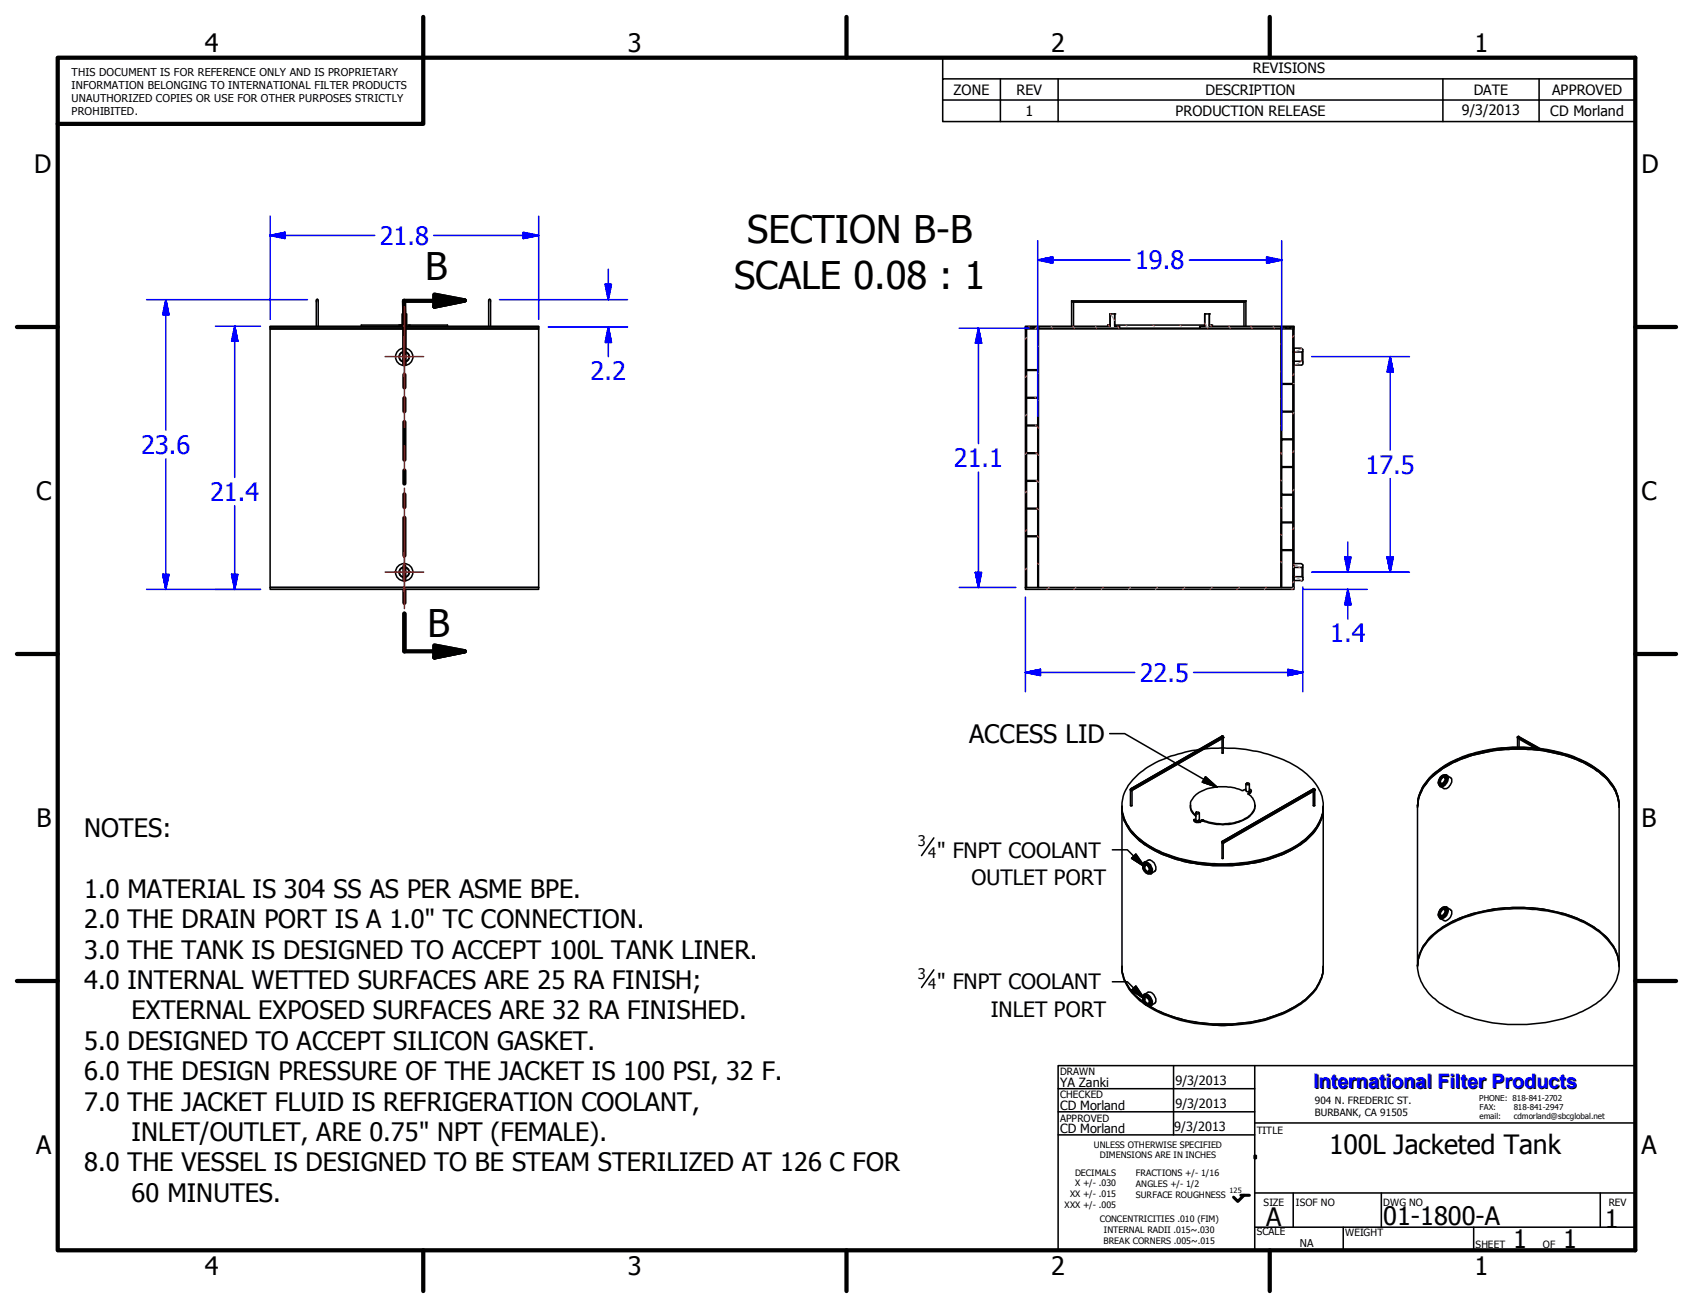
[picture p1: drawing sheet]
<svg xmlns="http://www.w3.org/2000/svg" width="279mm" height="216mm" viewBox="0 0 279 216" stroke-linecap="round" stroke-linejoin="round" font-family="sans-serif">
<!-- layer: 2012 Visible (ANSI) -->
<g fill="none" stroke="#000" stroke-width=".25">
<path d="M44.6 54.3h44.3v42.7h-44.3zM44.6 54v-.2h44.3v.2M44.6 54v.3h44.3v-.3M44.6 54h44.3M52.2 49.6l.2-.2 .1 .2M52.2 49.6v4.2M52.3 49.5h.1M52.5 49.6v4.2M66 53.7h.1M66.2 53.7h.1M66.2 53.7h-6.6v.1M66.4 53.7v-1.9h.7v1.9"/>
<path d="M67.5 53.7h-1.3v.1M67.5 53.7h6.4v.1M67.5 53.7v.1M80.6 49.6l.2-.2 .2 .2M80.6 49.6v4.2M80.8 49.5h.1M81 49.6v4.2M169.2 54.3h.2v42.7h-.2zM169.2 54h.7v.2h.7v-.2h.7v.3h-2.1zM171.3 54.3h.1v42.7h-.1v-8.4h-1.9v-.1h1.9v-4.5h-1.9v-.1h1.9v-4.5h-1.9v-.1h1.9v-4.4h-1.9v-.2h1.9v-4.4h-1.9v-.1h1.9v-4.5h-1.9v-.1h1.9zM171.4 54.3h40M176.8 49.7h28.8v4.1"/>
<path d="M176.8 49.7v4.1M176.8 49.7h.1M177.2 53.8v-4h-.2h28.5h-.2v4M182.8 53.7v.1v-.1h.4M182.8 53.7h.1M183.2 51.8v2h-14v.2h2.2v.2h26.6M183.2 51.8h.1M183.2 51.8h.8M184 51.8v2h.8v.4M184 51.8h.1M184 53.7h14.8v.1M198.8 51.8h.1"/>
<path d="M198.8 53.7h.1M198.8 51.8h.8M198.8 51.8v2M199.6 51.8v2h14v.2h-2.2v.2h-13.4v-.4h.8M199.6 51.8h.1M199.6 53.7h.4v.1v-.1M200 53.7h.1M205.7 49.7h.1M211.4 54.3h.1v9h1.9v.1h-1.9v4.5h1.9v.1h-1.9v4.5h1.9v.1h-1.9v4.4h1.9v.2h-1.9v4.4h1.9v.1h-1.9v4.5h1.9v.1h-1.9v10.7h-.1zM211.5 54h.7v.2h.7v-.2h.7v.3h-2.1zM213.4 59.6h.2v34.1h-.2zM213.4 54.3h.2v3.8h-.2z"/>
<path d="M213.4 58.1v1.5M213.6 58.1v1.5M214.8 57.5h-1.2v.6h1.3M214.8 57.5l.2 .3M214.9 58.1v1.5M215 57.7v.3l-.1 .1M215 59.8l-.1-.2h-1.3v.7h1.2M215 58v2M171.3 61h-1.9v.2h1.9M215 60l-.2 .3M44.6 97h44.3v.3h-44.3zM169.2 97h44.4v.3h-44.4z"/>
<path d="M211.5 90.7h1.9v.2h-1.9M213.4 95.2h.2v1.8h-.2zM213.4 93.7v1.5M213.6 93.7v1.5M214.8 93h-1.2v.7h1.3M214.8 93.1l.2 .2M214.9 93.7v1.5M215 93.3v.3l-.1 .1M215 95.3l-.1-.1h-1.3v.6h1.2M215 93.6v2M215.1 95.6l-.3 .3M185.2 133v26.7a7.3 7.3 0 0 0 3.3 5.7 21.7 21.7 0 0 0 12.4 3.8 23.2 23.2 0 0 0 13.8-3.5l.4-.3a7.7 7.7 0 0 0 3.3-5.3v-27.1"/>
<path d="M185.2 133.3a7.3 7.3 0 0 0 3.3 5.8 21.8 21.8 0 0 0 13 3.8 23.6 23.6 0 0 0 13.2-3.5 8 8 0 0 0 3.7-5.7v-.4M185.2 133.2a7.3 7.3 0 0 0 3.3 5.7 21.8 21.8 0 0 0 13 3.8 23.6 23.6 0 0 0 13.2-3.5 8 8 0 0 0 3.7-5.7v-.3M186.6 130.4v2.6h.2v-2.5M197 135.4a.73 .73 0 0 0 1.1 .3M197.4 134.2v1.2M197.4 134a.29 .29 0 0 1 .5 .2 .24 .24 0 0 1-.4 .2 .24 .24 0 0 1-.1-.4zM197.9 135.3a.33 .33 0 0 1-.5 .1l-.2-.1h-.2M197.9 134.2v1.2M198.3 135.5h.3M201.7 139.1v2.6h.2v-2.5M201.7 123.4l-3 .2M201.9 121.7v2.6h-.2v-2.4"/>
<path d="M201.9 123.4a24.5 24.5 0 0 1 12.2 3.2 8.9 8.9 0 0 1 4.1 5.2 6.5 6.5 0 0 1-2.3 6.2 18.6 18.6 0 0 1-10.4 4.4 25.2 25.2 0 0 1-16-2.9 10 10 0 0 1-4-4.5 6.2 6.2 0 0 1 2.1-6.9 18.7 18.7 0 0 1 9.8-4.3l.5-.1M205.2 130.4l-.2 .1M205.6 129.3a.32 .32 0 0 1 .3-.1 .32 .32 0 0 1 .3 .3h-.5zM205.6 129.4v1.1a.31 .31 0 0 0 .3 .2 .31 .31 0 0 0 .3-.2v-1.1M206 131.1h.1M217 130.4l-.1 2.6h-.2v-2.4M233.9 133.2a7.4 7.4 0 0 1 3.4-5.8 21.1 21.1 0 0 1 11.7-3.7 25.1 25.1 0 0 1 13.2 2.7 9.5 9.5 0 0 1 4.6 4.7l.2 .7 .2 1.4M233.9 133a7.4 7.4 0 0 1 3.4-5.7 21.4 21.4 0 0 1 11.1-3.8 24.1 24.1 0 0 1 14.7 3.2 9 9 0 0 1 3.9 4.9l.2 1.4M237.8 128.5a.4 .4 0 0 1 .6-.3 .4 .4 0 0 1 0 .7 .45 .45 0 0 1-.3 .4 .45 .45 0 0 1-.5-.1v-.4zM238.5 128.5a.29 .29 0 0 0-.3-.2 .29 .29 0 0 0-.3 .2v.1a.47 .47 0 0 0 0 .7h.2M238.7 128l.6 .3a1 1 0 0 1-.2 1.6 .76 .76 0 0 1-.8 .3l-.6-.4M250.4 121.7v1.6"/>
<path d="M250.7 121.8v1.5M185.2 159.5a7.3 7.3 0 0 0 3.3 5.7l.3 .3M188.8 142.4l.7-.4a1.11 1.11 0 0 1 1.2 .9v.8l-.8 .5M188.8 142.8a.74 .74 0 0 1 .8 .4 .74 .74 0 0 1-.1 .8h-.1l-.4-.3a.74 .74 0 0 1-.2-.9zM189.3 142.8a.3 .3 0 0 0-.4 .1 .3 .3 0 0 0 0 .4l.1 .1a.37 .37 0 0 0 .3 .4 .37 .37 0 0 0 .4-.2M218.4 159.5a7.3 7.3 0 0 1-3.3 5.7 22.4 22.4 0 0 1-13.7 3.8 22.7 22.7 0 0 1-11.7-2.9M233.9 159.4a7.4 7.4 0 0 1 3.4-5.8 21.1 21.1 0 0 1 11.7-3.7 25.1 25.1 0 0 1 13.2 2.6 9.5 9.5 0 0 1 4.6 4.7l.2 .7 .2 1.5M233.9 159.6v-26.7a7.6 7.6 0 0 1 3.8-6 21 21 0 0 1 11.3-3.5 24.9 24.9 0 0 1 13.6 2.9 9.6 9.6 0 0 1 4.4 5.1l.2 1.1v27.1M235.7 155.3a16.6 16.6 0 0 1 8.6-4.6 26.2 26.2 0 0 1 17.6 1.8 10.4 10.4 0 0 1 5.1 5.4 6.6 6.6 0 0 1-2.1 6.6 17.7 17.7 0 0 1-9.2 4.2 27 27 0 0 1-15.5-1.6 11.9 11.9 0 0 1-5.3-4.4 6.1 6.1 0 0 1 .8-7.4zM237.9 150.2a.35 .35 0 0 1 .3-.2 .35 .35 0 0 1 .3 .2v.3l-.2 .3a.36 .36 0 0 1-.3 .4 .36 .36 0 0 1-.4-.3v-.3zM238.5 150.4a.32 .32 0 0 0-.3-.3 .32 .32 0 0 0-.3 .3 .37 .37 0 0 0-.2 .5 .37 .37 0 0 0 .4 .2M238.7 149.7l.6 .4a1.05 1.05 0 0 1-.3 1.7l-.5 .2-.8-.4"/>
<path d="M188.8 164.1l.7-.3a1.31 1.31 0 0 1 1.1 1.7l-.7 .5M188.9 164.6a.76 .76 0 0 1 .6 1.1 .8 .8 0 0 1-.6-1.1zM189.3 164.7l-.1-.1a.55 .55 0 0 0-.3 .6 .55 .55 0 0 0 .5 .4h.2l.1-.2"/>
<circle cx="66.7" cy="58.9" r="1.43"/>
<circle cx="66.7" cy="58.9" r=".86"/>
<circle cx="66.7" cy="58.9" r=".79"/>
<circle cx="66.7" cy="94.5" r="1.43"/>
<circle cx="66.7" cy="94.5" r=".86"/>
<circle cx="66.7" cy="94.5" r=".79"/>
</g>
<!-- layer: Visible Narrow (ANSI) -->
<g fill="none" stroke="#000" stroke-width=".38">
<path d="M186.6 130.2l.2 .2h-.2M198.1 135.6v.1M198.3 135.4v.1M198.6 135.4v.1M201.7 121.5h.1M201.7 138.9l.2 .2h-.2M201.7 121.5l.2 .2M201.7 121.5l-15 8.7 15.1-8.6M201.9 121.8l-15.1 8.7M206.1 130.9v.2M206.3 130.7v.2M216.8 130.2h.1"/>
<path d="M216.9 130.2v.2h.1M216.9 130.2l-15.2 8.7M216.9 130.2l-15.1 8.7M216.9 130.5l-15 8.6v.1M237.7 128.3a.46 .46 0 0 1 .6-.3 .46 .46 0 0 1 .3 .5 .88 .88 0 0 1-1 1 1.2 1.2 0 0 1 .1-1.2zM238.7 128a1.22 1.22 0 0 1-.6 1.8h-.4M250.6 121.6l-.2 .1M250.6 121.8v-.1l3.3 1.8M188.8 142.6a.98 .98 0 0 1 1 1.4 .43 .43 0 0 1-.4 .2 .43 .43 0 0 1-.4-.3 .98 .98 0 0 1-.2-1.3zM188.8 142.4a1.23 1.23 0 0 1 1.3 1.2v.5l-.2 .1M237.7 150.1h.2a.43 .43 0 0 1 .6-.3 .43 .43 0 0 1 .1 .6l-.2 .5a.65 .65 0 0 1-.8 .4 1.2 1.2 0 0 1 .1-1.2zM238.7 149.7a1.22 1.22 0 0 1-.6 1.9h-.4"/>
<path d="M188.7 164.5a.93 .93 0 0 1 1.1 1.2 .43 .43 0 0 1-.4 .3 .43 .43 0 0 1-.4-.4 1.06 1.06 0 0 1-.3-1.1zM188.8 164.1a1.26 1.26 0 0 1 1.1 1.9"/>
</g>
<g fill="none" stroke="#000" stroke-width=".25">
<path d="M196.5 132.9a1.88 1.88 0 0 0 .9 1.8M198.3 135.5l-.2 .2M201.9 121.7l-.2-.2-15.1 8.9M201.9 121.8l-15.1 8.7M205 130.5a7.7 7.7 0 0 0-7.8 .8 2.07 2.07 0 0 0 .2 3.3M205.6 130.2l-.4 .2M206.1 131.1a2.15 2.15 0 0 1 0 3.6 7.8 7.8 0 0 1-6.6 1l-1.1-.4-.1 .1a.88 .88 0 0 1-1.1 .1l-.2-.2v.1M206.2 130.2l.1 .1a.22 .22 0 0 1 .2 .2 .22 .22 0 0 1-.2 .2l-.3 .2 .1 .2M206.5 130.5v.2l-.4 .4M207.1 132.9a3.1 3.1 0 0 1-2.4 2.7 8.2 8.2 0 0 1-6.1-.1M216.9 130.5l-15 8.7M217 130.4l-.2-.2-15.1 8.7v.2"/>
<path d="M238.7 128a1.17 1.17 0 0 0-1.2 1.6l.2 .2M250.4 121.7l.2-.1 3.4 1.9M250.7 121.8l3 1.7M250.7 122l2.5 1.4M188.8 142.4a1.1 1.1 0 0 0 .4 1.7l.4 .2 .3-.1M238.7 149.7a1.18 1.18 0 0 0-1.3 1.2v.4l.3 .3M188.8 164.1a1.17 1.17 0 0 0 .4 1.8l.3 .2 .4-.1"/>
</g>
<!-- layer: Section Line (ANSI) -->
<path d="M71.7 48.6l5 1-5 1zM76.7 49.6l-10 .1v10.4M66.7 61.8v2.1M66.7 65.7v2.2M66.7 69.7v6.2M66.7 77.7v2.1M66.7 81.6v2.1M66.7 85.5v6.2M66.7 93.5v2.1M66.7 97.4v2.1M66.7 101.3v6.2h10M71.7 106.6l5 .9-5 1z" fill="none" stroke="#000" stroke-width=".7"/>
<path d="M71.7 50.6l5-1zM71.7 48.6l5 1-5 1zM71.7 108.5l5-1zM71.7 106.6l5 .9-5 1z" fill="#000" stroke="#000" stroke-width=".7"/>
<!-- layer: Border (ANSI) -->
<g fill="none" stroke="#000" stroke-width=".7">
<path d="M9.5 9.5h260.4v196.9h-260.4zM69.8 2.8v17.6h-60.3M139.7 2.8v6.7M209.5 2.8v6.7M2.8 54h6.7M269.9 54h6.7M2.8 107.9h6.7M269.9 107.9h6.7M2.8 161.9h6.7M269.9 161.9h6.7M69.8 206.4v6.7M139.7 206.4v6.7"/>
<path d="M209.5 206.4v6.7"/>
</g>
<!-- layer: Title (ANSI) -->
<path d="M204.8 197.3h1.4M205.3 197.3l-1 1-.7-.7" fill="none" stroke="#000" stroke-width=".51"/>
<g fill="#000">
<circle cx="207.1" cy="190.8" r=".25"/>
<circle cx="207.1" cy="191.1" r=".25"/>
</g>
<g fill="none" stroke="#000" stroke-width=".25">
<path d="M174.6 175.9h95.3v30.5h-95.3zM174.6 179.7h32.5M193.7 175.9v11.4M207.1 175.9v30.5M174.6 183.5h32.5M174.6 187.3h32.5M207.1 185.4h62.8M207.1 196.9h62.8M213.4 196.9v5.7M228 196.9v5.7M264.1 196.9v5.7M207.1 202.6h62.8"/>
<path d="M221.7 202.6v3.8M243.2 202.6v3.8"/>
</g>
<!-- layer: Hatch (ANSI) Orange -->
<g fill="none" stroke="#ff8040" stroke-width=".19">
<path d="M169.4 55.7l-.2 .2M169.8 53.8l.1 .2M171.1 54l-.3 .3M171.3 57l.1 .2M173.5 53.8l.2 .4M177.1 53.8l.2 .4M180.8 53.8l.2 .4M182.9 53.7l.2 .1M183.3 51.8l.7 1.1M184.5 53.8l.2 .4M185.8 53.7l.2 .1M190.2 53.7l.3 .1"/>
<path d="M194.8 53.7l.1 .1M198.8 53.3l.5 .9M199.7 53.7l.2 .1M202.8 53.8l.2 .4M206.4 53.8l.2 .4M210.1 53.8l.2 .4M211.4 56.8l.1 .2M211.6 54h-.1M213.6 55.4l-.2 .2M214.8 57.5l-1.1 .6M214.8 59.6l-1.1 .7M169.4 62l-.2 .3"/>
<path d="M169.4 68.4l-.2 .2M169.4 74.7l-.2 .3M170.8 65.6l.1 .1M170.9 70.2l.1 .1M170.9 74.7l.2 .2M171 79.3l.2 .1M171.3 79.5l.1 .1M171.3 75l.1 .2M171.3 70.5l.1 .2M171.3 66l.1 .2M171.3 61.5l.1 .2M211.4 79.2l.1 .2"/>
<path d="M211.4 74.7l.1 .2M211.4 70.2l.1 .2M211.4 65.8l.1 .1M211.4 61.3l.1 .2M213.4 63.3h.1M213.6 61.7l-.2 .3M213.6 68.1l-.2 .2M213.6 74.4l-.2 .3M169.4 81.1l-.2 .2M169.4 87.4l-.2 .3M169.4 93.8l-.2 .2M171.1 83.9l.3 .2"/>
<path d="M171.2 88.5l.2 .1M171.3 93l.1 .2M173.1 97l-.3 .3M177.5 97l-.3 .3M182.1 97l-.4 .3M186.6 97l-.4 .3M191 97l-.3 .3M195.5 97l-.3 .3M200 97l-.3 .3M204.5 97l-.3 .3M209 97l-.3 .3M211.4 92.7l.1 .2"/>
<path d="M211.4 88.2l.1 .2M211.4 83.8l.1 .1M213.5 97l-.3 .3M213.6 80.8l-.2 .2M213.6 87.1l-.2 .3M213.6 93.5l-.2 .2M213.6 95.9l-.2 .3M213.6 93.2l.9 .5M213.7 95.2l1.1 .6"/>
</g>
<!-- layer: Symbol (ANSI) -->
<g fill="none" stroke="#000" stroke-width=".25">
<path d="M155.6 13v-3.5h114.3v3.5M155.6 16.5h114.3M165.1 13v7.1M174.6 13v7.1M238.1 13v7.1M254 13v7.1M269.9 13h-114.3v3.5M269.9 13v7.1h-114.3v-3.6M154.1 138.3l-2 2.9M183.1 121.1h2.5l15.3 8.8M198.9 128.2l2 1.7-2.5-.8zM183.6 140.3h2.5l2.8 2.8"/>
<path d="M187.5 141l1.4 2.1-2.1-1.4zM154.1 160.1l-2 2.9M183.6 162.1h2.5l2.8 2.8M187.5 162.8l1.4 2.1-2.1-1.5z"/>
</g>
<!-- layer: Red Center Mark -->
<path d="M63.6 58.9h6.3M66.7 55.7v6.3M66.7 50.7v19.8M66.7 73.6v3.9M63.6 94.4h6.3M66.7 91.2v6.4M66.7 80.6v19.9" fill="none" stroke="#f00" stroke-width=".25"/>
<!-- layer: Dimension (ANSI) Blue -->
<g fill="none" stroke="#00f" stroke-width=".25">
<path d="M44.6 38.9l2.5-.5v1zM44.6 38.9h17.2M44.6 35.7v17M71.6 38.9h17.3M86.4 38.4l2.5 .5-2.5 .5zM88.9 35.7v17M171.3 39.8v28.9M211.5 39.8v31.2M24.2 49.5h26.5M27.4 49.5l.5 2.4h-1zM27.4 49.5v21.5M35.6 53.8h7.4"/>
<path d="M38.7 53.8l.5 2.5h-1zM38.7 53.8v25M82.4 49.5h21.2M90.5 54h13.1M99.9 46.9h1l-.5 2.6zM100.4 54l.5 2.5h-1zM100.4 44.4v5.1M100.4 54v4.9M158.3 54.2h11.5M161.5 54.2l.5 2.4h-1zM161.5 54.2v19M171.3 42.9l2.4-.5v1z"/>
<path d="M171.3 42.9h15.2M196.3 42.9h15.2M209 42.4l2.5 .5-2.5 .5zM216.5 58.9h16.1M229.4 58.9l.5 2.5h-1zM229.4 58.9v15.4M27.4 75.8v21.5M161.5 77.9v19.1M229.4 79v15.4M24.2 97.3h18.8M26.9 94.8h1l-.5 2.5zM38.2 94.8h1l-.5 2.5z"/>
<path d="M38.7 83.5v13.8M158.3 97h9.3M161 94.5h1l-.5 2.5zM169.2 98.6v15.6M215 96.9v17.3M215.1 97.3h10.5M216.5 94.4h16.1M221.9 91.9h1l-.5 2.5zM222.4 97.3l.5 2.5h-1zM222.4 89.5v4.9M222.4 97.3v4.9M228.9 91.9h1l-.5 2.5z"/>
<path d="M169.2 111l2.5-.5v1zM169.2 111h18.1M197 111h18M212.5 110.5l2.5 .5-2.5 .5z"/>
</g>
<g fill="#00f" stroke="#00f" stroke-width=".25">
<path d="M38.7 53.8l.5 2.5z"/>
<path d="M38.7 53.8l.5 2.5h-1z"/>
<path d="M38.2 94.8l.5 2.5z"/>
<path d="M38.2 94.8h1l-.5 2.5z"/>
<path d="M86.4 39.4l2.5-.5z"/>
<path d="M86.4 38.4l2.5 .5-2.5 .5z"/>
<path d="M44.6 38.9l2.5-.5z"/>
<path d="M44.6 38.9l2.5-.5v1z"/>
<path d="M169.2 111l2.5-.5z"/>
<path d="M169.2 111l2.5-.5v1z"/>
<path d="M212.5 111.5l2.5-.5z"/>
<path d="M212.5 110.5l2.5 .5-2.5 .5z"/>
<path d="M222.4 97.3l.5 2.5z"/>
<path d="M222.4 97.3l.5 2.5h-1z"/>
<path d="M221.9 91.9l.5 2.5z"/>
<path d="M221.9 91.9h1l-.5 2.5z"/>
<path d="M228.9 91.9l.5 2.5z"/>
<path d="M228.9 91.9h1l-.5 2.5z"/>
<path d="M229.4 58.9l.5 2.5z"/>
<path d="M229.4 58.9l.5 2.5h-1z"/>
<path d="M100.4 54l.5 2.5z"/>
<path d="M100.4 54l.5 2.5h-1z"/>
<path d="M99.9 46.9l.5 2.6z"/>
<path d="M99.9 46.9h1l-.5 2.6z"/>
<path d="M171.3 42.9l2.4-.5z"/>
<path d="M171.3 42.9l2.4-.5v1z"/>
<path d="M209 43.4l2.5-.5z"/>
<path d="M209 42.4l2.5 .5-2.5 .5z"/>
<path d="M161.5 54.2l.5 2.4z"/>
<path d="M161.5 54.2l.5 2.4h-1z"/>
<path d="M161 94.5l.5 2.5z"/>
<path d="M161 94.5h1l-.5 2.5z"/>
<path d="M27.4 49.5l.5 2.4z"/>
<path d="M27.4 49.5l.5 2.4h-1z"/>
<path d="M26.9 94.8l.5 2.5z"/>
<path d="M26.9 94.8h1l-.5 2.5z"/>
</g>
<!-- layer: Symbol (ANSI) -->
<path d="M198.4 129.1l2.5 .8zM198.9 128.2l2 1.7-2.5-.8zM186.8 141.7l2.1 1.4zM187.5 141l1.4 2.1-2.1-1.4zM186.8 163.4l2.1 1.5zM187.5 162.8l1.4 2.1-2.1-1.5z" fill="#000" stroke="#000" stroke-width=".25"/>
<g font-size="6.3">
<text x="123.3" y="40.1">SECTION B-B</text>
<text x="70.2" y="46.2">B</text>
<text x="121.2" y="47.6">SCALE 0.08 : 1</text>
<text x="70.5" y="105.1">B</text>
</g>
<text font-size="4.4" x="219.3" y="190.4">100L Jacketed Tank</text>
<g font-size="4.2">
<text x="33.8" y="8.5">4</text>
<text x="103.6" y="8.5">3</text>
<text x="173.5" y="8.5">2</text>
<text x="243.3" y="8.5">1</text>
<text x="5.7" y="28.5">D</text>
<text x="270.9" y="28.5">D</text>
<text x="6" y="82.5">C</text>
<text x="270.9" y="82.5">C</text>
<text x="160" y="122.6">ACCESS LID</text>
<text x="6" y="136.5">B</text>
<text x="270.9" y="136.5">B</text>
<text x="13.9" y="138.1">NOTES:</text>
<text x="13.9" y="148.2">1.0 MATERIAL IS 304 SS AS PER ASME BPE.</text>
<text x="13.9" y="153.2">2.0 THE DRAIN PORT IS A 1.0&quot; TC CONNECTION.</text>
<text x="13.9" y="158.2">3.0 THE TANK IS DESIGNED TO ACCEPT 100L TANK LINER.</text>
<text x="13.9" y="163.3">4.0 INTERNAL WETTED SURFACES ARE 25 RA FINISH;</text>
<text x="13.9" y="173.3">5.0 DESIGNED TO ACCEPT SILICON GASKET.</text>
<text x="21.7" y="168.3">EXTERNAL EXPOSED SURFACES ARE 32 RA FINISHED.</text>
<text x="13.9" y="178.3">6.0 THE DESIGN PRESSURE OF THE JACKET IS 100 PSI, 32 F.</text>
<text x="13.9" y="183.3">7.0 THE JACKET FLUID IS REFRIGERATION COOLANT,</text>
<text x="6" y="190.4">A</text>
<text x="21.7" y="188.3">INLET/OUTLET, ARE 0.75&quot; NPT (FEMALE).</text>
<text x="270.9" y="190.4">A</text>
<text x="13.9" y="193.4">8.0 THE VESSEL IS DESIGNED TO BE STEAM STERILIZED AT 126 C FOR</text>
<text x="21.7" y="198.4">60 MINUTES.</text>
<text x="209" y="202.3">A</text>
<text x="228.3" y="202.2">01-1800-A</text>
<text x="264.9" y="202.7">1</text>
<text x="249.7" y="206.1">1</text>
<text x="258" y="206.1">1</text>
<text x="33.8" y="210.4">4</text>
<text x="103.6" y="210.5">3</text>
<text x="173.5" y="210.5">2</text>
<text x="243.3" y="210.4">1</text>
</g>
<g font-size="4.2" fill="#00f">
<text x="62.7" y="40.4">21.8</text>
<text x="187.3" y="44.4">19.8</text>
<text x="97.5" y="62.8">2.2</text>
<text x="23.3" y="74.9">23.6</text>
<text x="157.4" y="77.2">21.1</text>
<text x="34.7" y="82.7">21.4</text>
<text x="225.4" y="78.2">17.5</text>
<text x="219.5" y="106">1.4</text>
<text x="188.1" y="112.5">22.5</text>
</g>
<g font-size="3.5">
<text x="154.7" y="141.5">&quot; FNPT COOLANT</text>
<text x="160.3" y="146">OUTLET PORT</text>
<text x="154.7" y="163.3">&quot; FNPT COOLANT</text>
<text x="163.5" y="167.8">INLET PORT</text>
</g>
<text font-size="3.3" fill="#00f" x="216.7" y="179.6">International Filter Products</text>
<g font-size="2.4">
<text x="151.4" y="139.7">3</text>
<text x="153.2" y="141.5">4</text>
<text x="151.4" y="161.5">3</text>
<text x="153.2" y="163.3">4</text>
</g>
<g font-size="2.3">
<text x="157.4" y="15.6">ZONE</text>
<text x="167.8" y="15.6">REV</text>
<text x="198.9" y="15.6">DESCRIPTION</text>
<text x="206.8" y="12.1">REVISIONS</text>
<text x="243.2" y="15.6">DATE</text>
<text x="256.2" y="15.6">APPROVED</text>
<text x="169.2" y="19.2">1</text>
<text x="194" y="19.2">PRODUCTION RELEASE</text>
<text x="241.2" y="19">9/3/2013</text>
<text x="255.8" y="19.2">CD Morland</text>
</g>
<g font-size="2.1">
<text x="174.9" y="179.4">YA Zanki</text>
<text x="194" y="179.1">9/3/2013</text>
<text x="174.9" y="183.2">CD Morland</text>
<text x="194" y="182.9">9/3/2013</text>
<text x="174.9" y="187">CD Morland</text>
<text x="193.8" y="186.7">9/3/2013</text>
</g>
<g font-size="1.8">
<text x="11.8" y="12.6">THIS DOCUMENT IS FOR REFERENCE ONLY AND IS PROPRIETARY</text>
<text x="11.8" y="14.7">INFORMATION BELONGING TO INTERNATIONAL FILTER PRODUCTS</text>
<text x="11.8" y="16.9">UNAUTHORIZED COPIES OR USE FOR OTHER PURPOSES STRICTLY</text>
<text x="11.8" y="19">PROHIBITED.</text>
<text x="214.5" y="205.8">NA</text>
</g>
<g font-size="1.7">
<text x="174.9" y="177.4">DRAWN</text>
<text x="174.9" y="181.2">CHECKED</text>
<text x="174.9" y="185.2">APPROVED</text>
<text x="217" y="182.3">904 N. FREDERIC ST.</text>
<text x="217" y="184.2">BURBANK, CA 91505</text>
<text x="207.4" y="187.2">TITLE</text>
<text x="207.4" y="203.9">SCALE</text>
<text x="208.5" y="199">SIZE</text>
<text x="213.9" y="199">ISOF NO</text>
<text x="228.3" y="199">DWG NO</text>
<text x="265.5" y="199">REV</text>
<text x="222" y="204.1">WEIGHT</text>
<text x="243.5" y="206.1">SHEET</text>
<text x="254.6" y="206.1">OF</text>
</g>
<g font-size="1.5">
<text x="180.5" y="189.4">UNLESS OTHERWISE SPECIFIED</text>
<text x="181.5" y="191.2">DIMENSIONS ARE IN INCHES</text>
<text x="176.6" y="197.6">XX +/- .015</text>
<text x="177.4" y="194.1">DECIMALS</text>
<text x="177.4" y="195.8">X +/- .030</text>
<text x="187.5" y="194.2">FRACTIONS +/- 1/16</text>
<text x="187.5" y="196">ANGLES +/- 1/2</text>
<text x="187.5" y="197.7">SURFACE ROUGHNESS</text>
<text x="175.7" y="199.4">XXX +/- .005</text>
<text x="181.5" y="201.7">CONCENTRICITIES .010 (FIM)</text>
<text x="182.2" y="203.5">INTERNAL RADII .015~.030</text>
<text x="182.1" y="205.3">BREAK CORNERS .005~.015</text>
</g>
<g font-size="1.3">
<text x="244.1" y="181.8">PHONE: 818-841-2702</text>
<text x="244.2" y="183.3">FAX:</text>
<text x="244.2" y="184.7">email:</text>
<text x="249.8" y="183.3">818-841-2947</text>
<text x="249.8" y="184.7">cdmorland@sbcglobal.net</text>
</g>
<text font-size="1.2" x="202.9" y="196.9">125</text>
</svg>
